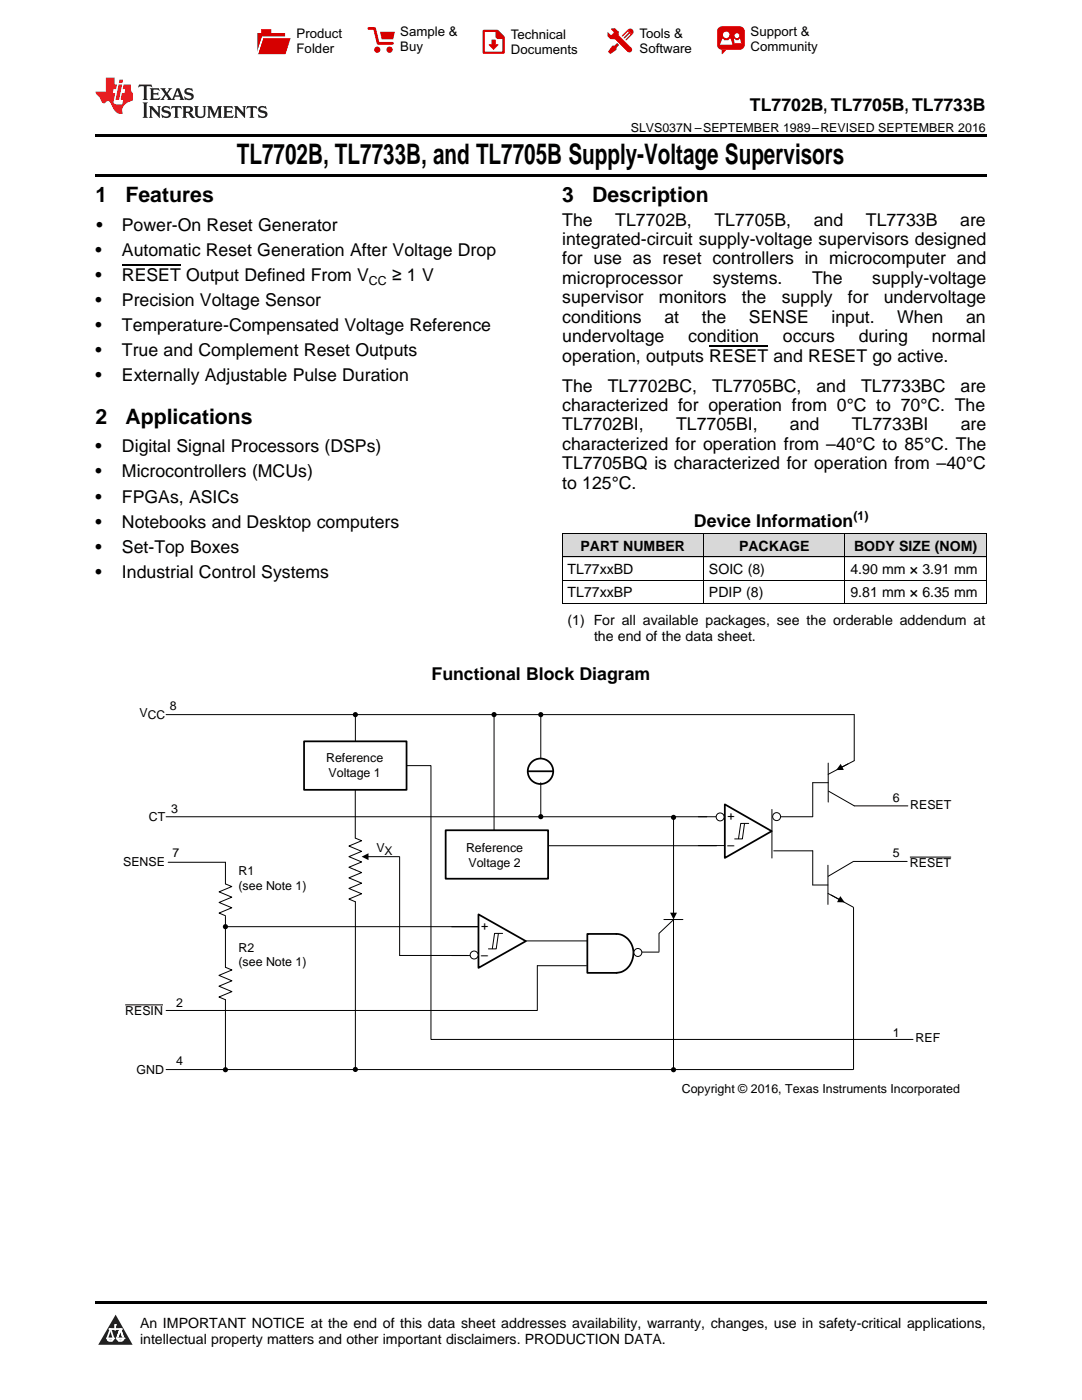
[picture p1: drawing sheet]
<svg xmlns="http://www.w3.org/2000/svg" width="216mm" height="279mm" viewBox="0 0 216 279" stroke-linecap="round" stroke-linejoin="round" font-family="sans-serif">
<g fill="#d8d8d8">
<path d="M112.2 106.5h28.2v4.7h-28.2z"/>
<path d="M140.4 106.5h28.2v4.7h-28.2z"/>
<path d="M168.6 106.5h28.2v4.7h-28.2z"/>
</g>
<path d="M23.1 262.4l3.4 6h-6.9z" fill="#231f20"/>
<path d="M21.4 267.1h1.2l-.3 .5h-.3a.55 .55 0 0 1-.6-.5z" fill-rule="evenodd" fill="#fff"/>
<path d="M21.4 267.1h1.2l-.3 .5h-.3a.55 .55 0 0 1-.6-.5z" fill="none" stroke="#231f20" stroke-width=".34"/>
<path d="M21.4 267.1l1.2 .1-.3 .4h-.5z" fill="none" stroke="#fff" stroke-width=".34"/>
<path d="M23 265.3h.1" fill="none" stroke="#fff" stroke-width=".34"/>
<path d="M23 264.4v.9z" fill="#fff"/>
<path d="M23 264.4v.9z" fill="none" stroke="#fff" stroke-width=".34"/>
<circle cx="23" cy="264.4" r=".17" fill="#fff"/>
<path d="M21.9 265.2h.1" fill="none" stroke="#fff" stroke-width=".34"/>
<path d="M21.9 265.2h2.3z" fill="#fff"/>
<path d="M21.9 265.2h2.3z" fill="none" stroke="#fff" stroke-width=".34"/>
<circle cx="24.2" cy="265.2" r=".17" fill="#fff"/>
<path d="M23.3 267.1h.1" fill="none" stroke="#fff" stroke-width=".34"/>
<path d="M24 265.2l-.7 1.9z" fill="#fff"/>
<path d="M24 265.2l-.7 1.9z" fill="none" stroke="#fff" stroke-width=".34"/>
<path d="M24 265.2l.7 1.9z" fill="#fff"/>
<path d="M24 265.2l.7 1.9z" fill="none" stroke="#fff" stroke-width=".34"/>
<path d="M24.6 267.1h.1" fill="none" stroke="#fff" stroke-width=".34"/>
<circle cx="21.4" cy="267.1" r=".17" fill="#fff"/>
<path d="M22.1 265.2l-.7 1.9z" fill="#fff"/>
<path d="M22.1 265.2l-.7 1.9z" fill="none" stroke="#fff" stroke-width=".34"/>
<path d="M22.1 265.2l.5 1.9z" fill="#fff"/>
<path d="M22.1 265.2l.5 1.9z" fill="none" stroke="#fff" stroke-width=".34"/>
<circle cx="22.6" cy="267.1" r=".17" fill="#fff"/>
<path d="M23.4 267.1h1.3a.65 .65 0 0 1-.7 .5 .65 .65 0 0 1-.6-.5z" fill-rule="evenodd" fill="#fff"/>
<path d="M23.4 267.1h1.3a.65 .65 0 0 1-.7 .5 .65 .65 0 0 1-.6-.5z" fill="none" stroke="#231f20" stroke-width=".34"/>
<path d="M23.4 267.1h1.3l-.4 .5h-.6z" fill="none" stroke="#fff" stroke-width=".34"/>
<path d="M23.3 267.1h.1" fill="none" stroke="#fff" stroke-width=".34"/>
<circle cx="24.7" cy="267.1" r=".17" fill="#fff"/>
<path d="M19 259.7h177.8v.5h-177.8z" fill="#000"/>
<g fill="none" stroke="#000" stroke-width=".2">
<path d="M33.1 142.6h137.3M70.9 142.6v5.3M81.1 152.8h4.9v54.6h96.2M107.9 142.6v8.7M107.9 156.2v6.8M165.3 156.2h-3.1v6.8M165.3 152.3v7.8M165.3 157.9l5.2 2.9h10.7M170.5 151.8l-2.6 1.3M33.1 163h107.9M70.9 180v33.4M109.5 168.8h33.5"/>
<path d="M134.4 163.1v19.2M154 161.5v9.7M154.4 169.8h7.8v6.8M155.8 163h6.4M162.2 176.6h3M165.2 172.7v7.8M165.2 178.3l2.3 1.2M181 171.9h-10.7l-5 3M45 184.9h50.3M79.7 190.7h13.6M104.9 187.8h12.3M117 192.7h-9.8v9h-74.1"/>
<path d="M126.5 190h5M132.5 183.5h3.8M134.4 183.5l-2.9 2.8v3.6M33.1 213.5h137.1"/>
</g>
<g fill="#000">
<path d="M167.7 152.4l.7 1.3h-1.5zM167.7 178.8l.9 1.3-1.6-.1zM133.7 182.1h1.4l-.7 1.4z"/>
<circle cx="70.9" cy="142.6" r=".51"/>
<circle cx="107.9" cy="142.6" r=".51"/>
<circle cx="107.9" cy="163" r=".51"/>
<circle cx="134.4" cy="163.1" r=".51"/>
<circle cx="45" cy="184.9" r=".51"/>
<circle cx="70.9" cy="213.4" r=".51"/>
</g>
<path d="M60.7 148h20.4v9.6h-20.4z" fill="none" stroke="#000" stroke-width=".35"/>
<circle cx="94.3" cy="190.5" r=".97" fill="#fff"/>
<path d="M70.9 157.6v9.7l1.3 .5-2.6 1 2.6 1.1-2.6 1.1 2.6 1-2.6 1.1 1.3 .5M98.6 142.6v23.1M170.5 142.6v9.2M45 176.4l1.3 .5-2.6 1.1 2.6 1-2.6 1.1 2.6 1.1-2.6 1 1.3 .6M73.4 171h6.2M79.7 171v19.7M134.4 183.5v30M170.3 181.1v32.3" fill="none" stroke="#000" stroke-width=".2"/>
<g fill="none" stroke="#000" stroke-width=".35">
<path d="M105.4 153.9h4.9M88.9 165.7h20.5v9.7h-20.5zM123 186.4a4 4 0 0 1 3.3 2.7 4 4 0 0 1-1.2 4.2l-.9 .6-1 .2-6 .1v-7.8h5.8"/>
<circle cx="107.8" cy="153.9" r="2.54"/>
</g>
<g fill="#000">
<path d="M72.2 171l1.3-.7v1.4z"/>
<circle cx="98.6" cy="142.6" r=".51"/>
<circle cx="134.4" cy="213.5" r=".51"/>
</g>
<path d="M95.5 182.5l9.4 5.3-9.4 5.4z" fill="#fff"/>
<path d="M95.5 182.5l9.4 5.3-9.4 5.4z" fill="none" stroke="#000" stroke-width=".35"/>
<path d="M90.1 190.7h5.4M90.1 184.9h5.4M99.4 186.3l-.4 3.1h-1.5M100.3 186.3h-1.6l-.5 3M104.9 187.8h.1" fill="none" stroke="#000" stroke-width=".2"/>
<circle cx="94.6" cy="190.6" r=".79" fill="#fff"/>
<circle cx="94.6" cy="190.6" r=".79" fill="none" stroke="#000" stroke-width=".2"/>
<circle cx="127.3" cy="190.1" r=".79" fill="#fff"/>
<circle cx="127.3" cy="190.1" r=".79" fill="none" stroke="#000" stroke-width=".2"/>
<circle cx="155" cy="163" r=".79" fill="#fff"/>
<circle cx="155" cy="163" r=".79" fill="none" stroke="#000" stroke-width=".2"/>
<path d="M144.6 160.5l9.4 5.4-9.4 5.3z" fill="#fff"/>
<path d="M144.6 160.5l9.4 5.4-9.4 5.3z" fill="none" stroke="#000" stroke-width=".35"/>
<path d="M139.3 168.8h5.3M139.3 163h5.3M148.6 164.4l-.5 3h-1.5M149.4 164.3h-1.6l-.4 3.1M154 165.9h.1" fill="none" stroke="#000" stroke-width=".2"/>
<circle cx="143.7" cy="163" r=".79" fill="#fff"/>
<g fill="none" stroke="#000" stroke-width=".2">
<path d="M112.2 115.8h84.6M112.2 111.1h84.6M112.2 106.5h84.6M112.2 106.5v14M140.4 106.5v14M168.6 106.5v14M196.8 106.5v14M112.2 120.5h84.6M169.2 152.5l-4 2M33.6 172.1h11.4v4.3M70.9 173.6l1.3 .5-2.6 1.1 2.6 1.1-2.6 1 2.6 1.1-2.6 1 1.3 .6M165.9 178.6l4.3 2.4"/>
<path d="M181.6 171.1h8.2M45 182.9v10.1l1.3 .6-2.6 1.1 2.6 1-2.6 1.1 2.6 1.1-2.6 1.1 1.3 .5v14M25 200.5h7.5"/>
<circle cx="143.7" cy="163" r=".79"/>
</g>
<circle cx="45" cy="213.5" r=".51" fill="#000"/>
<path d="M19 34.8h177.8v.5h-177.8zM19 26.8h177.8v.6h-177.8zM112.2 120.5h.1zM168.5 120.5h.1zM196.7 120.5h.1z" fill="#000"/>
<path d="M27.7 16.9l-.1 .6 .6-.3h.5v.2v2.2l-.2 .4h1l-.2-.4v-2.2v-.2h.5l.6 .3-.2-.6zM29.9 17.6l.2 .4v1.6l-.2 .4h1.9l.1-.6a1.09 1.09 0 0 1-1.3 .1v-.6h.6l.4 .2v-.7l-.2 .2h-.8v-.6l.2-.1a1.01 1.01 0 0 1 1 .3l-.1-.6zM32 17.6l.9 1.2-1 1.2h.9l-.2-.3 .5-.7 .5 .7-.3 .3h1.7l-.2-.3 .1-.4h1l.1 .4-.2 .3h1l-.3-.4-.7-2h-.5l-1 2.2-.8-1.1 .9-1.1h-.9l.2 .2-.4 .7-.4-.7 .2-.2zM35.4 18l.4 1h-.8zM37 17.7a.66 .66 0 0 0-.2 .8 .66 .66 0 0 0 .6 .4l.7 .2 .1 .2a.8 .8 0 0 1-.7 .4 .8 .8 0 0 1-.7-.5l.1 .8 .2-.2a.94 .94 0 0 0 1.1 .1 .94 .94 0 0 0 .4-.9 1.48 1.48 0 0 0-1.3-.6v-.4a1.1 1.1 0 0 1 1.2 .2l-.2-.6-.2 .1-.5-.1zM28.5 20.4l.2 .4v2.3l-.2 .4h1l-.2-.4v-2.3l.2-.4zM29.7 21.2l.2 .4v1.5l-.2 .4h.8l-.3-.4 .1-1.3 1.6 1.8v-2l.2-.4h-.7l.2 .2v1.1l-1.2-1.3zM32.5 21.3a.66 .66 0 0 0-.2 .8 .66 .66 0 0 0 .6 .4l.6 .2 .2 .2a.8 .8 0 0 1-.8 .4 .8 .8 0 0 1-.7-.5l.2 .7 .2-.1a.94 .94 0 0 0 1 .1 .94 .94 0 0 0 .5-1 1.47 1.47 0 0 0-1.3-.6l-.1-.3a1.1 1.1 0 0 1 1.3 .2l-.2-.6-.2 .1-.5-.2zM34.3 21.2l-.2 .6a.64 .64 0 0 1 .8-.3v1.6l-.2 .4h1l-.3-.4 .1-1.6a.66 .66 0 0 1 .8 .3l-.2-.6zM36.3 21.2l.3 .4v1.5l-.3 .4h1l-.2-.2v-.7h.5l.1 .1a.8 .8 0 0 0 1.2 .7l-1-1a.62 .62 0 0 0 .6-.5 .62 .62 0 0 0-.6-.7zM37.1 21.5h.1a.48 .48 0 0 1 .6 0 .48 .48 0 0 1 .1 .6l-.2 .1-.6 .1zM38.7 21.2l.2 .2a2.29 2.29 0 0 0 .4 2 1.05 1.05 0 0 0 1.7-.7v-1.3l.2-.2h-.8l.2 .4v1.1a.61 .61 0 0 1-.6 .6 .61 .61 0 0 1-.6-.6v-1.1l.3-.4zM41.3 21.2l.3 .4v1.5l-.3 .4h.8l-.2-.4v-1.4l.8 1.9 .9-1.9v1.4l-.2 .4h.9l-.2-.4v-1.5l.2-.4h-.8l-.7 1.5-.6-1.5zM44.5 21.2l.2 .4v1.5l-.2 .4h1.9l.2-.6a1.1 1.1 0 0 1-1.4 .2v-.7h.6l.4 .2v-.6l-.2 .1-.8 .1v-.6l.2-.1a1.02 1.02 0 0 1 1.1 .2l-.2-.5zM46.7 21.2l.2 .4v1.5l-.2 .4h.8l-.3-.4 .1-1.3 1.6 1.8v-2l.2-.4h-.7l.2 .2v1.1l-1.2-1.3zM49.3 21.2l-.1 .6a.64 .64 0 0 1 .8-.3v1.6l-.3 .4h1l-.2-.4v-1.6a.66 .66 0 0 1 .8 .3l-.1-.6zM51.7 21.3a.66 .66 0 0 0-.2 .7 .66 .66 0 0 0 .7 .5l.6 .2 .1 .2a.8 .8 0 0 1-.7 .4 .8 .8 0 0 1-.7-.5l.1 .7 .2-.1a.94 .94 0 0 0 1.1 .1 .94 .94 0 0 0 .4-1 1.48 1.48 0 0 0-1.2-.6l-.1-.3a1.1 1.1 0 0 1 1.2 .2l-.2-.6-.1 .1-.6-.2z" fill="#231f20"/>
<path d="M21.1 15.5v2.8h-2v.4l.9 .9a.96 .96 0 0 0 1 1 .59 .59 0 0 1 .5-.4 .59 .59 0 0 1 .5 .3l.4 .8a1.61 1.61 0 0 0 2.1 1.3 1.63 1.63 0 0 1 1.1-2.2l.9-.3v-1.5a1.6 1.6 0 0 1-.4-1.7h-1.4l-.2 .9h.5l-.2 .8h-.5l-.2 1v.3h.5l-.2 .9h-.7a.74 .74 0 0 1-1-.6l.3-1.6h-.5l.2-.8h.5l.1-.9h-.4v-1.4zM23.7 16.9l-.7 3h.8l.6-3zM23.8 15.9l-.1 .7h.7l.2-.7z" fill="#ee1d23"/>
<g fill="#d60000">
<path d="M52.1 5.8h2v.8h2.8v4.2h-5.5v-4.2h.7z" fill-rule="evenodd"/>
<path d="M52.4 7.5h5.6l-1 3.3h-5.6z" fill-rule="evenodd"/>
</g>
<path d="M52.4 7.4h5.7l-.1 .1h-5.5l-1.1 3.3z" fill-rule="evenodd" fill="#fff"/>
<path d="M52.4 7.4h5.7l-.1 .1h-5.5l-1.1 3.3z" fill="none" stroke="#fff" stroke-width=".2"/>
<path d="M73.6 5.7h1.1l.7 2.9h2.9" fill="none" stroke="#d60000" stroke-width=".55"/>
<g fill="#d60000">
<path d="M75.8 6.3h3l-.4 1.6h-2.2z" fill-rule="evenodd"/>
<circle cx="75.3" cy="9.9" r=".62"/>
<circle cx="77.7" cy="9.9" r=".62"/>
</g>
<path d="M96.5 6.2h2.7l1.3 1.2v3.1h-4z" fill="none" stroke="#d60000" stroke-width=".44"/>
<g fill="#d60000">
<path d="M98.1 7.9h.8v1h.5l-.9 1.1-1-1v-.1h.6z" fill-rule="evenodd"/>
<path d="M98.9 6.2h.3l1.3 1.2v.4h-1.3l-.3-.4z" fill-rule="evenodd"/>
<path d="M121.9 5.7h.8l.7 .6 .1 .7 2.5 2.5-.8 .8-2.3-2.3-1.1-.2-.6-.6v-.8l.7 .6 .5-.4v-.2l-.5-.5z" fill-rule="evenodd"/>
<path d="M122.2 9.1h.4l.5-.5 .4 .4-.5 .5v.4l-1.2 .9-.5-.5z" fill-rule="evenodd"/>
<path d="M125.3 5.9a.67 .67 0 0 1 .9 0 .67 .67 0 0 1 0 .9z" fill-rule="evenodd"/>
<path d="M125.3 5.9l.9 .9-1.2 1.2h-.2v-.2l1-.9v-.2h-.2l-.9 1h-.2v-.2l.9-1 .1-.2h-.3l-.9 1h-.2v-.2z" fill-rule="evenodd"/>
<circle cx="125.6" cy="9.9" r=".54"/>
</g>
<path d="M123.3 6.3v.7" fill="none" stroke="#d60000" stroke-width=".2"/>
<g fill="#d60000">
<path d="M143.4 5.5l.6-.2h3.6a.95 .95 0 0 1 1 .9v2.8a.95 .95 0 0 1-1 .9h-3.6a.95 .95 0 0 1-.9-.9v-2.8z" fill-rule="evenodd"/>
<path d="M144 9.9h.9l-.7 .9h-.2z" fill-rule="evenodd"/>
</g>
<g fill="#fff">
<path d="M146.6 8.6h1.3z"/>
<path d="M144.1 7.8h.3l.1 .2h.8l.2-.2h.3l.4 1.1h-2.5z" fill-rule="evenodd"/>
<path d="M146.4 7.8h.3l.1 .2h.5l.2-.2h.2l.2 .8h-1.3z" fill-rule="evenodd"/>
<circle cx="144.9" cy="6.9" r=".65"/>
<circle cx="147" cy="7.1" r=".48"/>
</g>
<path d="M24.3 53h11.8M141.5 69.1h11.8" fill="none" stroke="#000" stroke-width=".25"/>
<text font-size="5.6" x="47.3" y="32.8">TL7702B, TL7733B, and TL7705B Supply-Voltage Supervisors</text>
<g font-size="4.2">
<text x="19" y="40.4">1</text>
<text x="25" y="40.4">Features</text>
<text x="112.2" y="40.4">3</text>
<text x="118.2" y="40.4">Description</text>
<text x="19" y="84.6">2</text>
<text x="25" y="84.6">Applications</text>
</g>
<g font-size="3.5">
<text x="149.6" y="22.2">TL7702B, TL7705B, TL7733B</text>
<text x="19.2" y="46.1">•</text>
<text x="24.3" y="46.1">Power-On Reset Generator</text>
<text x="112.2" y="45">The</text>
<text x="122.8" y="45">TL7702B,</text>
<text x="142.6" y="45">TL7705B,</text>
<text x="162.4" y="45">and</text>
<text x="172.8" y="45">TL7733B</text>
<text x="191.6" y="45">are</text>
<text x="19" y="51.1">•</text>
<text x="24.3" y="51.1">Automatic Reset Generation After Voltage Drop</text>
<text x="112.2" y="48.9">integrated-circuit supply-voltage supervisors designed</text>
<text x="112.2" y="52.8">for use as reset controllers in microcomputer and</text>
<text x="19" y="56.1">•</text>
<text x="24.3" y="56.1">RESET Output Defined From V</text>
<text x="78.2" y="56.1">≥ 1 V</text>
<text x="112.2" y="56.7">microprocessor</text>
<text x="142.2" y="56.7">systems.</text>
<text x="162.1" y="56.7">The</text>
<text x="174.1" y="56.7">supply-voltage</text>
<text x="19" y="61.1">•</text>
<text x="24.3" y="61.1">Precision Voltage Sensor</text>
<text x="112.2" y="60.5">supervisor</text>
<text x="112.2" y="64.4">conditions</text>
<text x="131.5" y="60.5">monitors</text>
<text x="132.6" y="64.4">at</text>
<text x="140" y="64.4">the</text>
<text x="148" y="60.5">the</text>
<text x="149.4" y="64.4">SENSE</text>
<text x="156" y="60.5">supply</text>
<text x="165.9" y="64.4">input.</text>
<text x="169.2" y="60.5">for</text>
<text x="176.4" y="60.5">undervoltage</text>
<text x="179" y="64.4">When</text>
<text x="192.8" y="64.4">an</text>
<text x="19" y="66.1">•</text>
<text x="19" y="71.1">•</text>
<text x="24.3" y="66.1">Temperature-Compensated Voltage Reference</text>
<text x="24.3" y="71.1">True and Complement Reset Outputs</text>
<text x="112.2" y="68.3">undervoltage</text>
<text x="137.3" y="68.3">condition</text>
<text x="156.2" y="68.3">occurs</text>
<text x="171.4" y="68.3">during</text>
<text x="185.9" y="68.3">normal</text>
<text x="19" y="76.1">•</text>
<text x="24.3" y="76.1">Externally Adjustable Pulse Duration</text>
<text x="112.2" y="72.2">operation, outputs RESET and RESET go active.</text>
<text x="112.2" y="78.1">The</text>
<text x="112.2" y="82">characterized for operation from 0°C to 70°C. The</text>
<text x="121.3" y="78.1">TL7702BC,</text>
<text x="142.1" y="78.1">TL7705BC,</text>
<text x="162.9" y="78.1">and</text>
<text x="171.8" y="78.1">TL7733BC</text>
<text x="191.7" y="78.1">are</text>
<text x="112.2" y="85.9">TL7702BI,</text>
<text x="112.2" y="89.8">characterized for operation from –40°C to 85°C. The</text>
<text x="134.9" y="85.9">TL7705BI,</text>
<text x="157.6" y="85.9">and</text>
<text x="170" y="85.9">TL7733BI</text>
<text x="191.7" y="85.9">are</text>
<text x="19" y="90.3">•</text>
<text x="19" y="95.3">•</text>
<text x="24.3" y="90.3">Digital Signal Processors (DSPs)</text>
<text x="24.3" y="95.3">Microcontrollers (MCUs)</text>
<text x="112.2" y="93.7">TL7705BQ is characterized for operation from –40°C</text>
<text x="19" y="100.3">•</text>
<text x="24.3" y="100.3">FPGAs, ASICs</text>
<text x="112.2" y="97.5">to 125°C.</text>
<text x="19" y="105.3">•</text>
<text x="24.3" y="105.3">Notebooks and Desktop computers</text>
<text x="138.5" y="105.3">Device Information</text>
<text x="19" y="110.3">•</text>
<text x="24.3" y="110.3">Set-Top Boxes</text>
<text x="19" y="115.3">•</text>
<text x="24.3" y="115.3">Industrial Control Systems</text>
<text x="86.1" y="135.7">Functional Block Diagram</text>
</g>
<g font-size="2.8">
<text x="115.8" y="109.9">PART NUMBER</text>
<text x="147.5" y="109.9">PACKAGE</text>
<text x="170.4" y="109.9">BODY SIZE (NOM)</text>
<text x="113.2" y="114.6">TL77xxBD</text>
<text x="113.2" y="119.2">TL77xxBP</text>
<text x="141.5" y="114.6">SOIC (8)</text>
<text x="141.5" y="119.2">PDIP (8)</text>
<text x="169.7" y="114.6">4.90 mm × 3.91 mm</text>
<text x="169.7" y="119.2">9.81 mm × 6.35 mm</text>
<text x="113.2" y="124.7">(1) For all available packages, see the orderable addendum at</text>
<text x="118.5" y="127.9">the end of the data sheet.</text>
<text x="27.9" y="265">An IMPORTANT NOTICE at the end of this data sheet addresses availability, warranty, changes, use in safety-critical applications,</text>
<text x="27.9" y="268.2">intellectual property matters and other important disclaimers. PRODUCTION DATA.</text>
</g>
<g font-size="2.6">
<text x="59.2" y="7.6">Product</text>
<text x="59.2" y="10.6">Folder</text>
<text x="79.9" y="7.3">Sample &amp;</text>
<text x="79.9" y="10.2">Buy</text>
<text x="101.9" y="7.8">Technical</text>
<text x="101.9" y="10.8">Documents</text>
<text x="127.6" y="7.6">Tools &amp;</text>
<text x="127.6" y="10.6">Software</text>
<text x="149.8" y="7.2">Support &amp;</text>
<text x="149.8" y="10.2">Community</text>
</g>
<g font-size="2.5">
<text x="125.9" y="26.3">SLVS037N –SEPTEMBER 1989–REVISED SEPTEMBER 2016</text>
<text x="73.6" y="56.8">CC</text>
<text x="170.3" y="103.9">(1)</text>
<text x="27.8" y="143">VCC</text>
<text x="33.9" y="141.6">8</text>
<text x="65.1" y="152.1">Reference</text>
<text x="65.6" y="155">Voltage 1</text>
<text x="178.2" y="160.2">6</text>
<text x="181.6" y="161.5">RESET</text>
<text x="29.7" y="163.9">CT</text>
<text x="34.2" y="162.3">3</text>
<text x="145.1" y="163.7">+</text>
<text x="24.6" y="172.9">SENSE</text>
<text x="34.4" y="171">7</text>
<text x="75.1" y="170">VX</text>
<text x="93" y="170.1">Reference</text>
<text x="93.5" y="173">Voltage 2</text>
<text x="145.1" y="169.5">±</text>
<text x="178.2" y="171.1">5</text>
<text x="181.6" y="173.1">RESET</text>
<text x="47.6" y="174.7">R1</text>
<text x="47.6" y="177.6">(see Note 1)</text>
<text x="96" y="185.7">+</text>
<text x="47.6" y="189.9">R2</text>
<text x="96" y="191.4">±</text>
<text x="47.6" y="192.9">(see Note 1)</text>
<text x="25" y="202.6">RESIN</text>
<text x="35.1" y="201">2</text>
<text x="178.2" y="206.9">1</text>
<text x="182.7" y="208">REF</text>
<text x="27.3" y="214.4">GND</text>
<text x="35.1" y="212.5">4</text>
<text x="136.1" y="218.2">Copyright © 2016, Texas Instruments Incorporated</text>
</g>
</svg>
